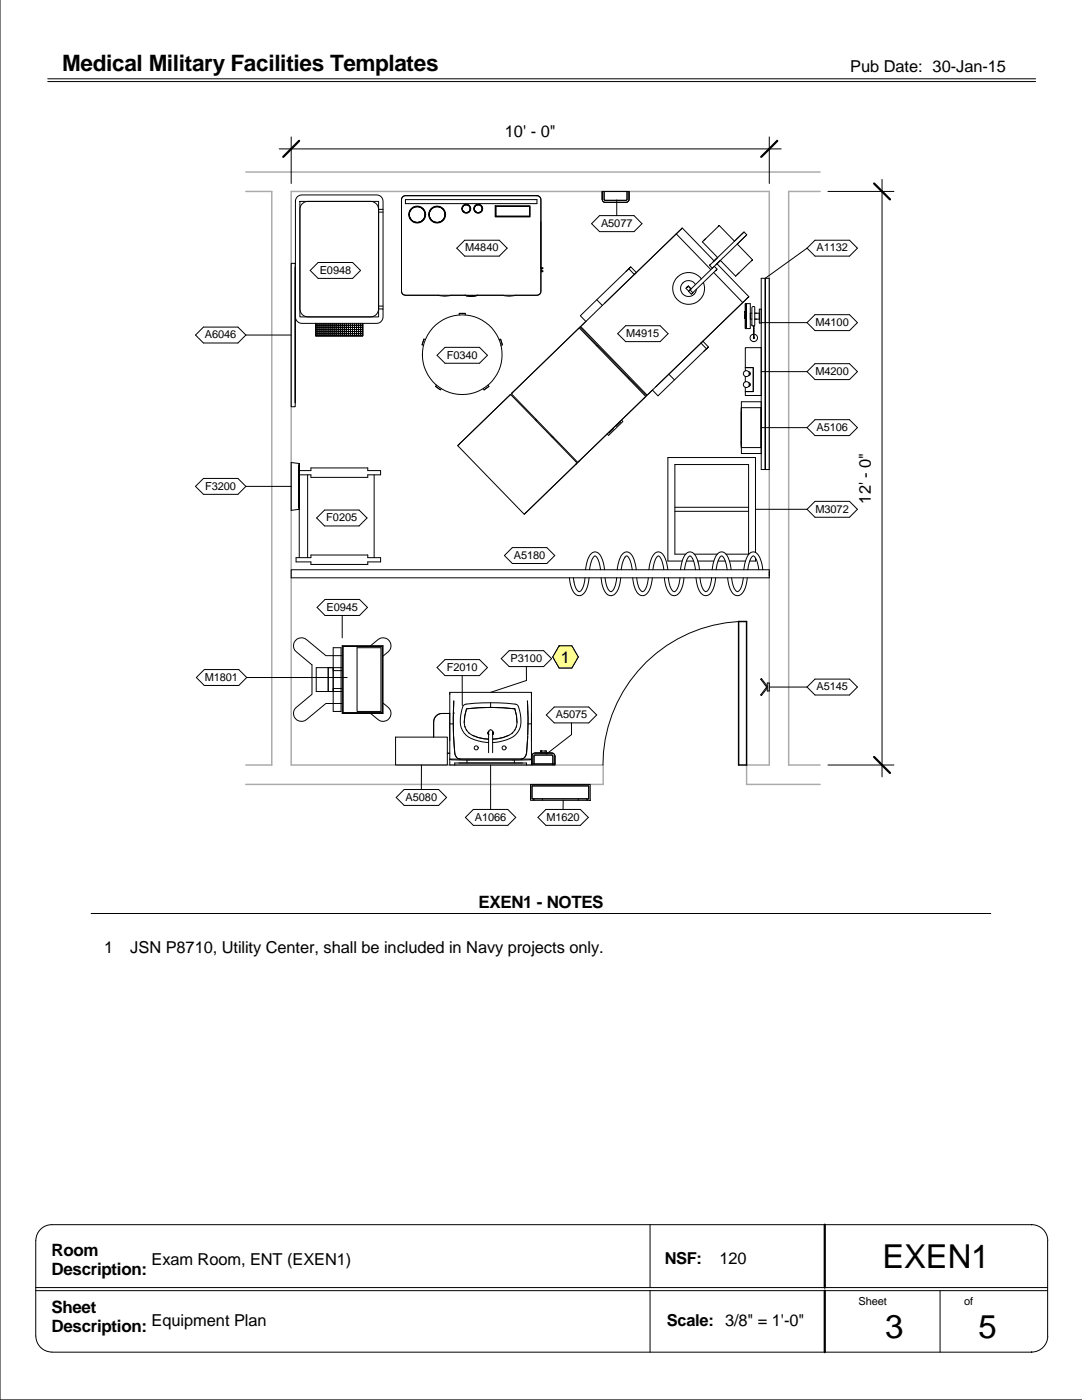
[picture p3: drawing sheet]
<svg xmlns="http://www.w3.org/2000/svg" width="216mm" height="279mm" viewBox="0 0 216 279" stroke-linecap="round" stroke-linejoin="round" font-family="sans-serif">
<path d="M49 34.3h114.6M49 38.2h5.2v114.5h-5.2M163.6 38.2h-6.2v114.5h6.2M49 156.5h71.4v-3.8h-62.3v-114.5h95.4v114.5h-4.5v3.8h14.6" fill="none" stroke="#aaa" stroke-width=".3"/>
<g fill="none" stroke="#000" stroke-width=".2">
<path d="M59.3 39.3l.9-.4h14.9a1.27 1.27 0 0 1 1.3 1.3v1.6h-.9a1.59 1.59 0 0 0-1.5-1.6h-12.6a1.59 1.59 0 0 0-1.6 1.6v19.9a1.59 1.59 0 0 0 1.6 1.5h12.6a1.59 1.59 0 0 0 1.5-1.5h.9v1.5a1.3 1.3 0 0 1-1.3 1.3h-14.9a1.3 1.3 0 0 1-1.3-1.3v-23zM80.3 39.3l.6-.2h26.2l.4 .1 .3 .3 .1 .3v18.3l-.1 .4-.3 .3-.4 .1h-26.2l-.4-.1-.3-.3-.1-.4v-18.3zM80.9 39.8h26.2v.8h-26.2zM107.1 39.1h-26.2l-.6 .2-.2 .5v18.5l.2 .4 .6 .2h6.7a3.8 3.8 0 0 0 2.4 0h2.8a3.9 3.9 0 0 0 2.4 0h5.2a3.9 3.9 0 0 0 2.4 0h4.3l.6-.2 .2-.6v-3.9h.4v-.2h-.4l.1-.1-.1-.3h.4v-.2h-.4M107.1 39.1l.6 .2 .2 .5v13.6M120.2 38.2v1.6a.6 .6 0 0 0 .6 .6h4.1a.6 .6 0 0 0 .6-.6v-1.6M120.2 38.2h.3M120.2 38.2v1.8M120.5 38.2v1.6l.3 .2 4.3-.1v-1.7h.4M120.5 38.2h4.6v1.7l-4.4 .1-.2-.2zM125.5 38.2v1.6M125.5 38.2v1.7l-.3 .4"/>
<path d="M58.1 52.6h.8v28.6h-.8zM58.9 53.4v27M59.8 40.2h15.7v23h-15.7zM61.9 54l1.6-1.6h6.9l1.5 1.6-1.5 1.6h-6.9zM75.5 41.8v19.9M75.5 42.3h.9M76.4 41.8v19.9M91.1 49.5l1.6-1.6h6.9l1.6 1.6-1.6 1.6h-6.9zM98.8 41.1h7v2.2h-7zM98.9 41.2h6.8v2h-6.8zM105.7 41.2h-6.8v2M105.7 41.2v2h-6.8"/>
<path d="M107.9 44.3v9.1M119.1 59.8l1.1 1.2M120.2 40l.6 .4 4.3-.1M120.8 40.4h4.1M125.5 53.6l-9.7 9.4 1.1 1.2M125.5 53.6l.4-.3-1 .9M125.5 53.6l1.1 1.2M125.9 53.3l1.1 1.1-.4 .4M126.6 54.8l-9.7 9.4M126.6 54.8l9.5-9.3-15.4 15M134.9 46.7l6.9 7.1M136.1 45.5l6.4 6.6 .7-.7"/>
<path d="M136.9 57.5l.5-.4 .5 .5-.5 .5zM137.1 57.3l-.1 .1zM137.3 57.1l.6 .6M137.4 58.1l5.1-5 .6 .6-5.2 5zM137.7 57.8l.5 .6M138.1 58.5l.1-.1zM138.8 56.8a1.59 1.59 0 0 0-2.6-.3 1.59 1.59 0 0 0 .5 2.5 1.59 1.59 0 0 0 2.3-1.3M140 55.7a3.2 3.2 0 0 0-5.4 .4 3.2 3.2 0 0 0 2.7 4.7 3.2 3.2 0 0 0 3.1-4.4M140.2 48.2v.1M140.8 47.6l-.4 .4M141.6 53l6.9-6.7 .5 .6-6.9 6.6zM141.8 52.8l-.1 .1"/>
<path d="M142.4 54.4l5.8 6M142.9 53.9l-.1 .1zM143.2 51.4l-.9 .9M143.4 45.1l.1-.1-3.4 3.3 3.1 3.1M143.5 45l3.1 3.1 1.7-1.7M143.7 52l-.6 .6 6.3 6.6M143.7 52l3.1 3.1 3.4-3.2-.2 .1M143.7 52l-.9 .9M146.8 55.1h.1M147.5 54.5l-.4 .3M148.9 47l-1.8 1.7 3.1 3.2M151.9 55.5h1.6v38.2h-1.6z"/>
<path d="M161 49.5l-8.3 6M162.6 47.9h6.9l1.6 1.6-1.6 1.6h-6.9l-1.6-1.6zM63 64.5v2.5h9.4v-2.5M63.4 64.5v2.5M63.8 64.5v2.5M64.2 64.5v2.5M64.6 64.5v2.5M65 64.5v2.5M65.5 64.5v2.5M65.9 64.5v2.5M66.3 64.5v2.5M66.7 64.5v2.5"/>
<path d="M67.1 64.5v2.5M67.5 64.5v2.5M67.9 64.5v2.5M68.3 64.5v2.5M68.7 64.5v2.5M69.1 64.5v2.5M69.5 64.5v2.5M69.9 64.5v2.5M70.3 64.5v2.5M70.7 64.5v2.5M71.1 64.5v2.5M71.5 64.5v2.5"/>
<path d="M72 64.5v2.5M72.4 66.6h-9.4M72.4 66.2h-9.4M72.4 65.8h-9.4M72.4 65.3h-9.4M72.4 64.9h-9.4M75.5 61.1h.9M84.6 67.7l.3 .1M84.6 67.7l-.4 1.1M84.6 67.7l-.4 1.1 .3 .1M86.9 77.1l1 .7M86.9 77.1l1 .7 .2-.2"/>
<path d="M87.1 76.9l-.2 .2M87.2 70.9l1.6-1.6h6.9l1.6 1.6-1.6 1.6h-6.9zM91.6 62.5h1.2M92.8 62.5h-1.2v.4M92.8 62.5v.4M96.4 77.6l.2 .2M97.4 76.9l.2 .2-1 .7M97.6 77.1l-1 .7M99.6 67.8l.3-.1 .3 1.1M99.9 67.7l.3 1.1M100.2 68.8l-.3 .1M101.7 78.8l-10 9.8"/>
<path d="M101.9 78.7l-.3 .3M101.9 78.7l13.3 13.7M101.9 78.7l-10.6 10.2 13.3 13.7 10.6-10.2-.3 .2M102 78.6l13.3 13.7M102.3 78.3l-.3 .3zM115.6 65.4l13.3 13.7M115.6 65.4l-13.4 13M115.6 65.4l-13.3 12.9M115.9 65.2l13.2 13.7M116.4 64.7l-.4 .3M116.9 64.2l-.5 .4M116.9 64.2l-1.2 1.1 13.3 13.7"/>
<path d="M119 69h.3M123.3 66.6l1.5-1.6h6.9l1.6 1.6-1.6 1.6h-6.9zM125.4 75.3v.3M128.8 79.1l-13.4 13M128.9 79.1l-13.3 12.9M129 79h.1M129.7 78.4l-.4 .3M130.2 77.9l-1.2 1.1M130.2 77.9l-.5 .4M133.5 74.7l1.1 1.1M139.9 68.5l-9.7 9.4M139.9 68.5l1.1 1.1"/>
<path d="M139.9 68.5l.4-.4 1.1 1.1M139.9 68.5l9.5-9.3-18.6 18M141 69.6l-9.7 9.4-1.1-1.1M141 69.6l.4-.4-1 1M148.7 62.4v.1M148.7 63.2v.3M148.7 63.5v.1M148.7 63v.1zM148.7 62.4v.5v-.1M148.7 62.3h.1M148.7 62.9v.1M148.7 63.1v.4"/>
<path d="M148.7 62.4h.1M148.7 69.4h3.2v9.5h-3.2v-.8h1.6v-4.7h-1.6zM148.7 74v-.6h1.6v4.7h-1.6v-.8M148.7 75.1v1.1M148.7 60.6h1v5h-1zM148.7 63v.1M148.7 62.2v.1M148.7 62.1v.2M148.9 60.6v5M149.4 74.2a.39 .39 0 0 1 .3 .4 .39 .39 0 0 1-.3 .4M149.4 76.3a.39 .39 0 0 1 .3 .4 .39 .39 0 0 1-.3 .4M149.5 74.5h.2"/>
<path d="M149.5 76.7h.2M149.5 74.6h.2M149.5 76.8h.2M150 62.5h-.3v1.2h.3M150.1 61.3l.4-.1 .1 .1v3.6l-.1 .2-.5-.2zM150.4 66.7a.74 .74 0 0 0-.6 1.1 .74 .74 0 0 0 1.2 0 .74 .74 0 0 0-.5-1.1M150.4 67.4v.1zM150.4 65.1v2.4M150.4 67.3h.1M150.4 67.5h.1M150.5 67.4v.1M150.5 65.1v2.4"/>
<path d="M150.5 67.3h-.1M150.9 63.7h-.3h.9M150.9 62.5h-.3h.9M151.9 61.7h-.4v2.8h.4M39 97.1l1.6-1.6h6.9l1.6 1.6-1.6 1.6h-6.9zM49.1 97.1h9M59.7 93.9h2.3v-.5h11.4v.5h2.5v.9h-2.5v.5h-11.4v-.5h-2.3v16.5M59.7 92.9v8.4zM59.7 92.5l-1.6-.2v9.6l1.6-.3M59.7 92.5v9.1zM61.4 94.8v16.5M74.7 94.8v16.5"/>
<path d="M91.7 88.6l-.3 .3M106.9 83.6l.1 .4M110 87.1l.4 .2M115 92.5l-10.1 9.8M115.6 92l-.3 .3M122.3 85.5l.1 .1-.8 .8-.1-.1M123.7 84.2l.1 .1-.8 .7-.1-.1M124 83.8l.3 .3-2.9 2.8-.2-.3M147.9 81.4v7.9v-7.9M147.9 81.4h4M147.9 88.5v-6.3v6.3M147.9 89.3h4"/>
<path d="M147.9 88.1v.8zM151.9 80.2h-4v10.3h4M151.9 85.3h9.1M152.7 93.7v-38.2v38.2M161 85.3l1.6-1.5h6.9l1.6 1.5-1.6 1.6h-6.9zM58.1 113.7h95.4v1.6h-95.4zM59.1 111.3h2.9v-.5h11.4v.5h2.5v.8h-2.5v.5h-11.4v-.5h-2.9zM63.2 103.4l1.6-1.6h6.8l1.6 1.6-1.6 1.6h-6.8zM100.6 110.9l1.6-1.6h6.9l1.6 1.6-1.6 1.6h-6.9zM105 102.3l-.3 .3M113.6 115.3l.2 1.3a3.2 3.2 0 0 0 1.4 2.2 1.91 1.91 0 0 0 2-1.8l.3-1.7M114.4 115.3l.1 .8a2.78 2.78 0 0 0 1.1 2 2.89 2.89 0 0 0 1.1-2.3v-.5"/>
<path d="M116.8 113.7l.2-1.2a3.3 3.3 0 0 1 1.4-2.3 1.88 1.88 0 0 1 1.9 1.8l.3 1.7M117.6 113.7l.1-.6a3.9 3.9 0 0 1 1-2.1 2.63 2.63 0 0 1 1 2.1l.1 .6M119.9 115.3l.2 1.1a3.1 3.1 0 0 0 1.5 2.4 1.75 1.75 0 0 0 1.9-1.6l.3-1.9M120.7 115.3l.1 .4a3.7 3.7 0 0 0 1 2.4 1.67 1.67 0 0 0 1.1-1.6l.2-1.2M123.1 113.7l.2-.8a3.7 3.7 0 0 1 1.4-2.7 1.8 1.8 0 0 1 1.9 1.8l.4 1.7M126.2 113.7l-.2-.6a3.6 3.6 0 0 0-.9-2.1 1.96 1.96 0 0 0-.9 1.5l-.2 1.2M126.3 115.3v.8a3.7 3.7 0 0 0 1.5 2.7 1.66 1.66 0 0 0 2-1.5l.4-2M127 115.3l.2 1.1a2.06 2.06 0 0 0 1.1 1.7 3.8 3.8 0 0 0 1.1-2.8M129.5 113.7l.1-1.1a3.5 3.5 0 0 1 1.4-2.4 1.66 1.66 0 0 1 1.8 1.5l.5 2M130.3 113.7l.1-.6a3.9 3.9 0 0 1 .9-2.1 2.63 2.63 0 0 1 1.1 2.1l.1 .6M132.6 115.3l.1 1.1a3.2 3.2 0 0 0 1.5 2.4 1.75 1.75 0 0 0 1.9-1.6l.4-1.9M133.4 115.3a4.2 4.2 0 0 0 1 2.8 1.64 1.64 0 0 0 1.1-1.5l.2-1.3"/>
<path d="M134.7 102h14.7M134.7 101.2h14.7M136.6 113.7l.1-.6a3.9 3.9 0 0 1 .9-2.1 2.63 2.63 0 0 1 1.1 2.1l.1 .6M136.8 110.6h-2.1v-17.9h14.7v17.9h-4.5M137 112h1.4M138.5 110.6h4.6M138.9 115.3l.1 .8a3.8 3.8 0 0 0 1.4 2.7 1.64 1.64 0 0 0 2-1.5l.4-2M139.2 112h3.3M139.6 113.7l-.3-1.5a2.46 2.46 0 0 0-1.6-2.1 2.64 2.64 0 0 0-1.7 2.4l-.2 1.2M139.7 115.3v.4a3.7 3.7 0 0 0 1 2.4 1.67 1.67 0 0 0 1.1-1.6l.2-1.2M142.1 113.7l.1-.6a4.1 4.1 0 0 1 1.5-2.9 1.76 1.76 0 0 1 1.8 1.6l.4 1.9M142.9 113.7l.1-.6a3.7 3.7 0 0 1 .9-2.1 1.96 1.96 0 0 1 1 1.5l.2 1.2"/>
<path d="M143.3 112h1.4M145.2 115.3l.1 .8a3.7 3.7 0 0 0 1.4 2.7 1.66 1.66 0 0 0 2-1.5l.4-2M145.5 112h3.3M146 115.3l.2 1.1a2.06 2.06 0 0 0 1 1.7 3.8 3.8 0 0 0 1.1-2.8M148.4 113.7l.4-1.7a2.06 2.06 0 0 1 1.7-1.8 3.6 3.6 0 0 1 1.6 2.9l.1 .6M150.7 101.6h10.3M150.7 110.3v-19h-17.4v20.7h2.8M150.7 111.4v.6h-1.1M151.4 113.7l-.2-1.1a3.1 3.1 0 0 0-.8-1.7 3.2 3.2 0 0 0-1.1 2.5l-.1 .3M161 101.6l1.6-1.5h6.9l1.6 1.5-1.6 1.6h-6.9zM39.2 135.2l1.6-1.6h6.8l1.6 1.6-1.6 1.6h-6.8zM49.2 135.2h20.1"/>
<path d="M65.5 133.2h2.8M65.5 133.2v4.8M65.5 133.2v4.8h1M66.3 133.2h-3.2v4.8h3.2M66.5 133.8h1.8M66.5 129.3h1.6v12.7h-1.6zM68.3 137.4h-1.8v.6h1.8M68.3 130.9h-3.3l-3.8-3.2a1.59 1.59 0 0 0-2.3 .2 1.59 1.59 0 0 0 .2 2.2l3.2 2.6v5.9l-3.2 2.6a1.59 1.59 0 0 0-.2 2.2 1.59 1.59 0 0 0 2.3 .2l3.8-3.2h3.3M68.3 128.9h8.1v13.5h-8.1zM68.4 129h7.9v13.2h-7.9zM71.2 129.3h4.8v12.7h-4.8zM74 128.9l1.4-1.2a1.59 1.59 0 0 1 2.3 .2 1.59 1.59 0 0 1-.3 2.2l-1 .8"/>
<path d="M87.2 133.2l1.6-1.6h6.9l1.6 1.6-1.6 1.6h-6.9zM89.7 138.3v.3M92.2 134.8v6M100 131.4l1.6-1.5h6.9l1.6 1.5-1.6 1.6h-6.9zM105 133l.1 2.8-7.2 2.4M106 138.3v.3M111.6 128.9h2.5l1.3 2.2-1.3 2.2h-2.5l-1.3-2.2zM147.4 124a28.6 28.6 0 0 0-27.1 28.7M151.8 138.7l.2 .1M152 135.4l-.2 .2 1.2 1.5-1.2 1.6M152 135.4l1.1 1.5M152 135.4l-.2 .2"/>
<path d="M153 137.1h.1M153.1 136.3h.4v1.6h-.4zM153.1 137.3l-1.1 1.5M76.4 140.3a2.42 2.42 0 0 1 1.6 2.3 1.58 1.58 0 0 1-2.6 1l-1.4-1.2M78.9 147.1h10.4v5.6h-10.4zM79.1 159.2l1.5-1.6h6.9l1.6 1.6-1.6 1.5h-6.9zM84.1 152.7v4.9M89.3 150.3h.4M89.7 151.5l.5 .1 3 .1M89.7 151.5h16.3l-.4 .1-3 .1M89.7 144.5h.7M89.7 142.3v5.5"/>
<path d="M89.7 151.5v1.2h1M89.7 142.4a3.2 3.2 0 0 0-2.4 .3l-.5 .4-.2 .6-.1 3.4M89.7 151.5v-13.3h16.3v14.5h-.9M90.4 144.5l.2 4.3a3 3 0 0 0 .5 2.4l.7 .3M90.4 143.3l.2-3.4-.2 4.6M90.4 142.4h.1M90.4 143.4l.1 3.2M90.5 142.3h.1M90.5 146.9l.2 3.4 .4 .9M90.7 152.7h14.4M91.3 151.3l.1 .1M91.5 151.4h.1"/>
<path d="M91.7 151.5h.1M92.7 144.9l.1 .2M93 145.6l.2 .2M93.2 151.7h9.4M93.2 151.7v.6M93.5 146.2l.1 .1M97.4 146.1v.4M97.5 146.1v-.1l-.1 .2 .1 .4v-.1M97.5 146v4.2M97.9 141.2l4.8 .3M97.9 140.3v.9l-4.8 .3-.3 1.3a3.3 3.3 0 0 0 2.6 4.4l2.1 .3-2.1-.3-1.1-.5M98.3 148.2a7 7 0 0 0 4.9-2 5.6 5.6 0 0 0 .2-5.3l-.3-.3a35.5 35.5 0 0 0-10.3 0l-.2 .1a5.8 5.8 0 0 0 0 5.5 7 7 0 0 0 4.9 2"/>
<path d="M98.3 146l.1 .3-.1 .3 .1-.2M98.3 146.1a.39 .39 0 0 0-.4-.5 .39 .39 0 0 0-.4 .5M98.4 146.2l-.1-.2v4.2M98.4 146.2v.2M102.3 146.2l-.1 .1M102.6 151.7v.6M102.7 141.5a4.9 4.9 0 0 1 0 4.2 5.1 5.1 0 0 1-4.4 1.8l2.1-.3 1.1-.5M102.7 141.5a42.3 42.3 0 0 0-9.6 0l-.3 1.3-.2 1.4M102.7 141.5l.4 1.3 .1 1.4M102.8 145.6l-.2 .2M103.1 144.9l-.1 .2M104.1 151.5h.1"/>
<path d="M104.3 151.4h-.1M104.5 151.3l-.1 .1M105.1 152.7v-.4h-14.4v.4M105.3 146.9l-.2 3.4-.5 .9M105.3 142.3h.1M105.4 144.5l-.2 4.3a3 3 0 0 1-.6 2.4l-.6 .3M105.4 144.5h.6M105.4 143.3l-.2-3.4 .2 4.6M105.4 143.4l-.1 3.2M105.9 156.5h11.9v3.2h-.7v-.3h.4v-2.6h-11.3v2.6h.4v.3h-.7zM106 142.3v5.5M106.2 152.5v-1.6a.6 .6 0 0 1 .5-.6h3.4a.6 .6 0 0 1 .6 .6v1.6"/>
<path d="M106.2 156.8h11.3v2.6h-11.3zM106.2 152.5h.4v-1.6l.1-.2h3.6v1.8M106.2 152.5h4.1M106.2 150.7v1.8M106.3 150.5l-.1 .1M106.5 150.3l-.2 .2M106.5 150.3h3.6l.6 .3M106.6 159.4h10.5M106.6 159.7h10.5M106.6 150.7h3.6l.1 .1v1.7h-3.7zM106.7 150.3h3.4M107.8 149.9v.4h.9"/>
<path d="M108.1 149.9h-.3h.9M108.2 159.4v.3M108.7 149.9h.3M108.7 149.9h.3v.4M108.8 150.3h.2M109 142.7l1.6-1.6h6.9l1.6 1.6-1.6 1.6h-6.9zM110.3 152.5h.4M110.7 150.7v2h-4.5v-1.8M110.7 152.5h-.4M112.4 159.7v1.8M114 144.3v2.3l-5 3.9M115.4 159.4v.3"/>
<path d="M107.3 163.1l1.6-1.6h6.9l1.6 1.6-1.6 1.6h-6.9z"/>
<circle cx="83.2" cy="42.8" r="1.58"/>
<circle cx="83.3" cy="42.8" r="1.69"/>
<circle cx="87.2" cy="42.8" r="1.59"/>
<circle cx="87.2" cy="42.8" r="1.69"/>
<circle cx="87.2" cy="42.8" r="1.58"/>
<circle cx="93" cy="41.6" r=".9"/>
<circle cx="93" cy="41.6" r=".79"/>
<circle cx="95.4" cy="41.6" r=".89"/>
<circle cx="95.4" cy="41.6" r=".79"/>
<circle cx="92.2" cy="70.8" r="8"/>
<circle cx="148.9" cy="74.6" r=".6"/>
<circle cx="148.9" cy="76.7" r=".6"/>
<circle cx="95" cy="149.3" r=".4"/>
<circle cx="100.6" cy="149.3" r=".41"/>
</g>
<path d="M147.4 124h1.6v28.7h-1.6z" fill="none" stroke="#000" stroke-width=".3"/>
<path d="M110.3 128.9h5.1v4.4h-5.1z" fill="#ffff91"/>
<g fill="none" stroke="#000" stroke-width=".2">
<path d="M123.1 39.9v3.1M165.2 38.2h13.2M176 35.8v119.2M119.6 43h6.9l1.6 1.6-1.6 1.6h-6.9l-1.6-1.6zM39 66.9l1.6-1.6h6.9l1.6 1.6-1.6 1.6h-6.9zM49.1 66.9h9M151.9 74.2h9.1M151.9 64.4h9.1M161 74.2l1.6-1.6h6.9l1.6 1.6-1.6 1.6h-6.9zM161 64.4l1.6-1.6h6.9l1.6 1.6-1.6 1.6h-6.9zM63.3 121.2l1.6-1.6h6.8l1.6 1.6-1.6 1.6h-6.8zM68.3 122.8v4.5"/>
<path d="M111.6 128.9h2.5l1.3 2.2-1.3 2.2h-2.5l-1.3-2.2zM153.5 137.1h7.5M161 137.1l1.6-1.6h6.9l1.6 1.6-1.6 1.6h-6.9zM97.9 152.7v8.8M165.2 152.7h13.2M92.9 163.1l1.5-1.6h6.9l1.6 1.6-1.6 1.6h-6.9z"/>
</g>
<path d="M174.4 36.6l3.2 3.2M174.4 151.1l3.2 3.2" fill="none" stroke="#000" stroke-width=".44"/>
<path d="M170.7 90.4h3.8v10.1h-3.8z" fill="#fff"/>
<path d="M55.7 29.7h100.2M58.1 27.3v9.3M153.5 27.3v9.3" fill="none" stroke="#000" stroke-width=".2"/>
<path d="M59.7 28.1l-3.2 3.2M155.1 28.1l-3.2 3.2" fill="none" stroke="#000" stroke-width=".44"/>
<path d="M100.7 24.4h10.2v3.7h-10.2z" fill="#fff"/>
<path d="M164.6 244.4v12.6M164.6 257.6v12.3" fill="none" stroke="#000" stroke-width=".44"/>
<path d="M0 0v279.4h215.9M9.5 16.3h197.2M9.5 15.7h197.2M7.1 257h201.9M7.1 257.6h201.9M129.7 244.4v12.6M129.7 257.6v12.3M187.6 257.6v12.3M10.4 269.9h195.5M205.9 269.8h-.1a3.2 3.2 0 0 0 3.2-3.1l.1-19.1a3.2 3.2 0 0 0-3.3-3.2h-195.5a3.2 3.2 0 0 0-3.2 3.2l.1 19a3.2 3.2 0 0 0 3.2 3.2" fill="none" stroke="#000" stroke-width=".2"/>
<g fill="#fff">
<path d="M12.4 10.1h75v5.1h-75z"/>
<path d="M10.3 247.6h9.3v3.7h-9.3z"/>
<path d="M10.3 251.3h19v3.8h-19z"/>
<path d="M10.3 259.1h8.9v3.7h-8.9z"/>
<path d="M10.3 262.8h19v3.8h-19z"/>
<path d="M169.7 11.5h14.4v3.6h-14.4z"/>
<path d="M133.1 261.6h9.3v3.7h-9.3z"/>
<path d="M171.3 258.6h5.7v2.4h-5.7z"/>
<path d="M192.4 258.6h1.9v2.4h-1.9z"/>
<path d="M132.6 249.4h7.4v3.7h-7.4z"/>
</g>
<path d="M18.2 182.3h179.5" fill="none" stroke="#000" stroke-width=".2"/>
<g font-size="6.6">
<text x="176.1" y="253">EXEN1</text>
<text x="176.6" y="267.1">3</text>
<text x="195.2" y="267.1">5</text>
</g>
<text font-size="4.5" x="12.4" y="14.2">Medical Military Facilities Templates</text>
<g font-size="3.4">
<text x="95.5" y="181.1">EXEN1 - NOTES</text>
<text x="10.3" y="250.6">Room</text>
<text x="10.3" y="254.4">Description:</text>
<text x="10.3" y="262.1">Sheet</text>
<text x="10.3" y="265.9">Description:</text>
</g>
<g font-size="3.3">
<text x="169.7" y="14.4">Pub Date:</text>
<text x="186.1" y="14.4">30-Jan-15</text>
<text x="100.7" y="27.4">10' - 0&quot;</text>
<text x="173.8" y="100.5" transform="rotate(-90 173.8 100.5)">12' - 0&quot;</text>
<text x="111.9" y="132.4">1</text>
<text x="20.8" y="190.1">1</text>
<text x="26" y="190.1">JSN P8710, Utility Center, shall be included in Navy projects only.</text>
<text x="30.2" y="252.4">Exam Room, ENT (EXEN1)</text>
<text x="132.6" y="252.3">NSF:</text>
<text x="143.6" y="252.3">120</text>
<text x="30.2" y="264.6">Equipment Plan</text>
<text x="133.1" y="264.6">Scale:</text>
<text x="144.7" y="264.6">3/8&quot; = 1'-0&quot;</text>
</g>
<g font-size="2.2">
<text x="119.9" y="45.3">A5077</text>
<text x="92.8" y="50.2">M4840</text>
<text x="162.9" y="50.2">A1132</text>
<text x="63.8" y="54.7">E0948</text>
<text x="162.7" y="65.1">M4100</text>
<text x="40.9" y="67.5">A6046</text>
<text x="89.1" y="71.6">F0340</text>
<text x="124.9" y="67.3">M4915</text>
<text x="162.7" y="74.8">M4200</text>
<text x="162.9" y="86">A5106</text>
<text x="40.9" y="97.7">F3200</text>
<text x="65.1" y="104.1">F0205</text>
<text x="162.7" y="102.3">M3072</text>
<text x="102.5" y="111.5">A5180</text>
<text x="65.2" y="121.9">E0945</text>
<text x="40.9" y="135.9">M1801</text>
<text x="89.1" y="133.9">F2010</text>
<text x="101.9" y="132.1">P3100</text>
<text x="162.9" y="137.8">A5145</text>
<text x="110.9" y="143.4">A5075</text>
<text x="80.9" y="159.8">A5080</text>
<text x="94.8" y="163.8">A1066</text>
<text x="109" y="163.8">M1620</text>
<text x="171.3" y="260.5">Sheet</text>
<text x="192.4" y="260.5">of</text>
</g>
</svg>
